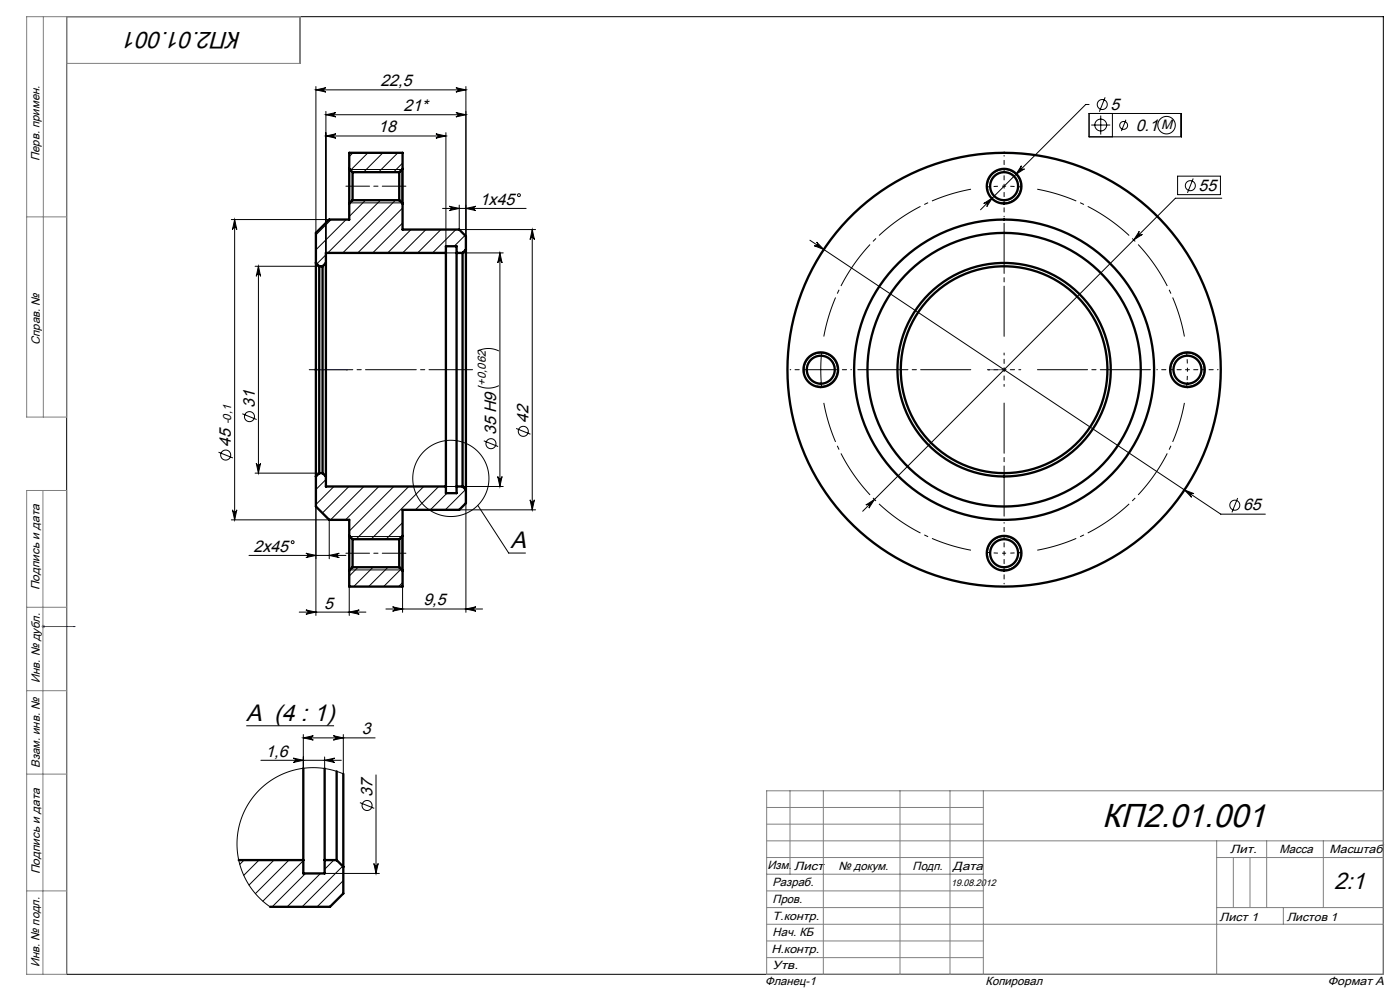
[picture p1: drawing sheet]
<svg xmlns="http://www.w3.org/2000/svg" width="420mm" height="297mm" viewBox="0 0 420 297" stroke-linecap="round" stroke-linejoin="round" font-family="sans-serif">
<g fill="none" stroke="#000" stroke-width=".3">
<path d="M20 5h395v287h-395zM94.8 26.9l3-.6a.65 .65 0 0 0-.6 .6 .65 .65 0 0 0 .6 .7zM94.8 25.9v43.9M94.8 26.9h45M97.8 34.4l3-.7a.65 .65 0 0 0-.6 .7 .65 .65 0 0 0 .6 .6zM97.8 33.4v42.4M97.8 34.4h42M133.8 39.8v34M136.8 33.7l3 .7-3 .6a.65 .65 0 0 0 .6-.6 .65 .65 0 0 0-.6-.7zM136.8 26.3l3 .6-3 .7a.65 .65 0 0 0 .6-.7 .65 .65 0 0 0-.6-.6zM139.8 25.9v44.9M326.7 34h27.7v7h-27.7z"/>
<path d="M326.7 31.3h-1l-31.5 31.6M327.4 37.5h5.7M330.2 34.6v5.7M331.5 29.2l-1.7 4.3M333.7 34v7M337.8 35.9l-1.4 3.4M97.8 40.8l3-.7a.65 .65 0 0 0-.6 .7 .65 .65 0 0 0 .6 .6zM97.8 40.8h36M105 50.8h15.6v10h-15.6M130.8 40.1l3 .7-3 .6a.65 .65 0 0 0 .6-.6 .65 .65 0 0 0-.6-.7zM296.4 57.1a5 5 0 0 1 4.4-6.3 5 5 0 0 1 5.4 5.4 5 5 0 0 1-6.3 4.4M306.4 49.7a.65 .65 0 0 0 .1 .9 .65 .65 0 0 0 .8 0l-2.5 1.7z"/>
<path d="M353.3 52.8h12.8v5.5h-12.8zM358 53.5l-1.8 4.3M366.5 59.4h-13.9l-93.8 93.8M69.4 65.8h29.4M70.4 65.8v90M70.4 65.8l.6 3a.65 .65 0 0 0-.6-.6 .65 .65 0 0 0-.7 .6zM76.5 79.8h19.3M77.5 79.8l.7 3a.65 .65 0 0 0-.7-.6 .65 .65 0 0 0-.6 .6zM77.5 79.8v62M132.8 62.5h25M133.8 75.8h17.2M134.8 61.8l3 .7-3 .6a.65 .65 0 0 0 .6-.6 .65 .65 0 0 0-.6-.7z"/>
<path d="M137.8 61.5v7.3h22.9M139.8 62.5l3-.7a.65 .65 0 0 0-.6 .7 .65 .65 0 0 0 .6 .6zM150 75.8v70M150 75.8l.6 3a.65 .65 0 0 0-.6-.6 .65 .65 0 0 0-.7 .6zM159.7 68.8l.6 3a.65 .65 0 0 0-.6-.6 .65 .65 0 0 0-.7 .6zM159.7 68.8v84M243 72l123.2 82.1h13.4M245 72.6l2.1 2.2-2.8-1.2a.65 .65 0 0 0 .9-.2 .65 .65 0 0 0-.2-.8zM295.1 61l2.6-1.7-1.7 2.6a.65 .65 0 0 0 0-.9 .65 .65 0 0 0-.9 0zM341.8 69.3a.65 .65 0 0 0 0 .9 .65 .65 0 0 0 .9 0l-2.6 1.7zM143.3 115.6a7.1 7.1 0 0 0 6.4 0M143.3 105.2a7.1 7.1 0 0 1 6.4 0"/>
<path d="M241.2 110.8h10M241.4 112.1a5 5 0 0 1 4.4-6.3 5 5 0 0 1 5.4 5.4 5 5 0 0 1-6.3 4.4M246.5 105.8a55 55 0 0 0 0 10M351.4 112.1a5 5 0 0 1 4.4-6.3 5 5 0 0 1 5.4 5.4 5 5 0 0 1-6.3 4.4M65.6 135.5l4.3 1.7M72.7 124l4.3 1.7M76.9 138.8a.65 .65 0 0 0 .6 .6 .65 .65 0 0 0 .7-.6l-.7 3zM145.1 132.1l4.3 1.7M154.8 128.4l4.3 1.7M69.4 155.8h29.4v11.7M69.7 152.8a.65 .65 0 0 0 .7 .6 .65 .65 0 0 0 .6-.6l-.6 3zM76.5 141.8h19.3"/>
<path d="M94.8 151.8v32.6M133.8 145.8h17.2M137.8 152.8h22.9M139.8 150.8v32.7M143.3 151.5l9.3 14.2h5M149.3 142.8a.65 .65 0 0 0 .7 .6 .65 .65 0 0 0 .6-.6l-.6 3zM159 149.8a.65 .65 0 0 0 .7 .6 .65 .65 0 0 0 .6-.6l-.6 3zM259.8 151.4l2.5-1.7-1.6 2.6a.65 .65 0 0 0 0-.9 .65 .65 0 0 0-.9 0zM355.3 146.8l2.9 1.2a.65 .65 0 0 0-.9 .2 .65 .65 0 0 0 .2 .8zM371.3 149.3l-1.7 4.3M74.7 166.5h29.1M91.8 165.8l3 .7-3 .6a.65 .65 0 0 0 .6-.6 .65 .65 0 0 0-.6-.7z"/>
<path d="M98.8 166.5l3-.7a.65 .65 0 0 0-.6 .7 .65 .65 0 0 0 .6 .6zM104.8 160.6v23.8M105 160.8h15.6v10h-15.6M120.8 160.6v22.9M296.4 167.1a5 5 0 0 1 4.4-6.3 5 5 0 0 1 5.4 5.4 5 5 0 0 1-6.3 4.4M89.8 183.4h20M91.8 182.8l3 .6-3 .7a.65 .65 0 0 0 .6-.7 .65 .65 0 0 0-.6-.6zM104.8 183.4l3-.6a.65 .65 0 0 0-.6 .6 .65 .65 0 0 0 .6 .7zM115.8 182.5h29M117.8 181.9l3 .6-3 .7a.65 .65 0 0 0 .6-.7 .65 .65 0 0 0-.6-.6zM139.8 182.5l3-.6a.65 .65 0 0 0-.6 .6 .65 .65 0 0 0 .6 .7zM73.9 217.5h26.3"/>
<path d="M78.3 227.9h24.1M88 227.2l3 .7-3 .6a.65 .65 0 0 0 .6-.6 .65 .65 0 0 0-.6-.7zM91 221.1l3-.6a.65 .65 0 0 0-.6 .6 .65 .65 0 0 0 .6 .7zM91 220.1v10.2M91 221.1h21.5M97.4 227.9l3-.7a.65 .65 0 0 0-.6 .7 .65 .65 0 0 0 .6 .6zM97.4 226.9v3.4M100 220.5l3 .6-3 .7a.65 .65 0 0 0 .6-.7 .65 .65 0 0 0-.6-.6zM103 220.1v11.8M112.8 232.2v29.6M108 240.5l4.3 1.8M112.2 258.8a.65 .65 0 0 0 .6 .6 .65 .65 0 0 0 .7-.6l-.7 3z"/>
<path d="M97.4 261.8h16.4"/>
<circle cx="330.2" cy="37.5" r="1.78"/>
<circle cx="330.7" cy="31.3" r="1.5"/>
<circle cx="337.1" cy="37.6" r="1.18"/>
<circle cx="350" cy="37.5" r="2.63"/>
<circle cx="155.7" cy="58.5" r=".43"/>
<circle cx="357.1" cy="55.6" r="1.5"/>
<circle cx="67.7" cy="136.4" r="1.5"/>
<circle cx="74.8" cy="124.9" r="1.5"/>
<circle cx="147.3" cy="133" r="1.5"/>
<circle cx="157" cy="129.3" r="1.5"/>
<circle cx="135.3" cy="143.4" r="11.4"/>
<circle cx="370.4" cy="151.4" r="1.5"/>
<circle cx="87.8" cy="162.5" r=".43"/>
<circle cx="110.1" cy="241.4" r="1.5"/>
</g>
<path d="M301.2 55.8l-5 .2M301.2 55.8l5 .2M356.2 110.8l-.2-5M356.2 110.8l-.2 5M301.2 165.8l5-.2M301.2 165.8l-5-.2" fill="none" stroke="#000" stroke-width=".3" stroke-dasharray="15.2 1.3 1.3 1.3" stroke-dashoffset="14.6" stroke-linecap="butt"/>
<path d="M291.3 56.7a55 55 0 0 0-44.2 44.2M355.3 100.9a55 55 0 0 0-44.1-44.2M247.1 120.7a55 55 0 0 0 44.2 44.2M311.2 164.9a55 55 0 0 0 44.1-44.2" fill="none" stroke="#000" stroke-width=".3" stroke-dasharray="15.2 1.3 1.3 1.3" stroke-dashoffset="3" stroke-linecap="butt"/>
<path d="M94.7 110.8h.2zM94.8 110.8h.1M94.8 110.8h9.5M103.8 110.8h.5zM296.5 110.8h4.7M296.5 110.8h.4zM301.1 110.8h.3zM301.2 110.8h.1M12.9 187.8h.2zM13 187.8h.1M13 187.8h9.5M22 187.8h.5z" fill="none" stroke="#00f" stroke-width=".3"/>
<g fill="none" stroke="#808080" stroke-width=".3">
<path d="M13 5v120M20 5v120h-12v-120h82v14h-70M8 65h12M94.3 110.8h1M94.4 110.4l.7 .8M94.8 110.3v1M95.1 110.4l-.7 .8M300.7 110.8h1M300.9 110.4l.7 .8M301.2 110.3v1M301.6 110.4l-.7 .8M8 147h12v145h-12z"/>
<path d="M12.9 147v145M8 182h12M12.5 187.8h1M12.6 187.4l.7 .7M13 187.3v1M13.3 187.4l-.7 .7M8 207h12M8 232h12M230 237h185v55h-185zM237 237v25M247 237v55M270 237v55"/>
<path d="M285 237v55M295 237v55M230 257h65M230 247h65M230 242h65M365 257h50M365 252v40M370 257v15M375 257v15M380 252v20M397 252v20M415 252h-185"/>
<path d="M8 267h12M230 262h65M230 272h65M230 267h65M365 272h50M385 272v5M415 277h-185M230 287h65M230 282h65"/>
</g>
<path d="M301.2 50.8v-4.2M301.2 60.8v4.2M241.2 110.8h-4.2M251.2 110.8h4.2M351.2 110.8h-4.2M361.2 110.8h4.2M301.2 170.8v4.2M301.2 160.8v-4.2" fill="none" stroke="#000" stroke-width=".3" stroke-dasharray="15.2 1.3 1.3 1.3" stroke-dashoffset="15"/>
<path d="M301.2 55.8v-5M301.2 55.8v5M301.2 110.8v-5M301.2 110.8h-5M301.2 110.8v5M301.2 110.8h5M356.2 110.8h5M356.2 110.8h-5M301.2 165.8v5M301.2 165.8v-5" fill="none" stroke="#000" stroke-width=".3" stroke-dasharray="15.2 1.3 1.3 1.3" stroke-dashoffset="14.6"/>
<path d="M291.2 110.8h-33.9M301.2 100.8v-33.9M311.2 110.8h33.9M301.2 120.8v33.9" fill="none" stroke="#000" stroke-width=".3" stroke-dasharray="15.2 1.3 1.3 1.3" stroke-dashoffset=".2"/>
<path d="M141.8 110.8h-49" fill="none" stroke="#000" stroke-width=".3" stroke-dasharray="15.2 1.3 1.3 1.3" stroke-dashoffset="2.2"/>
<path d="M121.8 55.8h-18M121.8 165.8h-18" fill="none" stroke="#000" stroke-width=".3" stroke-dasharray="15.2 1.3 1.3 1.3" stroke-dashoffset="8.1"/>
<g fill="#00f">
<path d="M94.7 110.8h.2zM103.8 110.8h.5z"/>
<path d="M12.9 187.8h.2zM22 187.8h.5z"/>
<path d="M296.5 110.8h.4zM301.1 110.8h.3z"/>
</g>
<g fill="#000">
<path d="M94.8 26.9l3-.6a.65 .65 0 0 0-.6 .6 .65 .65 0 0 0 .6 .7zM136.8 26.3l3 .6-3 .7a.65 .65 0 0 0 .6-.7 .65 .65 0 0 0-.6-.6z"/>
<path d="M97.8 34.4l3-.7a.65 .65 0 0 0-.6 .7 .65 .65 0 0 0 .6 .6zM136.8 33.7l3 .7-3 .6a.65 .65 0 0 0 .6-.6 .65 .65 0 0 0-.6-.7zM97.8 40.8l3-.7a.65 .65 0 0 0-.6 .7 .65 .65 0 0 0 .6 .6zM130.8 40.1l3 .7-3 .6a.65 .65 0 0 0 .6-.6 .65 .65 0 0 0-.6-.7zM91 221.1l3-.6a.65 .65 0 0 0-.6 .6 .65 .65 0 0 0 .6 .7zM100 220.5l3 .6-3 .7a.65 .65 0 0 0 .6-.7 .65 .65 0 0 0-.6-.6zM88 227.2l3 .7-3 .6a.65 .65 0 0 0 .6-.6 .65 .65 0 0 0-.6-.7zM97.4 227.9l3-.7a.65 .65 0 0 0-.6 .7 .65 .65 0 0 0 .6 .6z"/>
<path d="M134.8 61.8l3 .7-3 .6a.65 .65 0 0 0 .6-.6 .65 .65 0 0 0-.6-.7zM139.8 62.5l3-.7a.65 .65 0 0 0-.6 .7 .65 .65 0 0 0 .6 .6zM245 72.6a.65 .65 0 0 1 .2 .8 .65 .65 0 0 1-.9 .2l2.8 1.2zM355.3 146.8l2.2 2.2a.65 .65 0 0 1-.2-.8 .65 .65 0 0 1 .9-.2zM259.8 151.4a.65 .65 0 0 1 .9 0 .65 .65 0 0 1 0 .9l1.6-2.6zM341.8 69.3l-1.7 2.6 2.6-1.7a.65 .65 0 0 1-.9 0 .65 .65 0 0 1 0-.9zM295.1 61a.65 .65 0 0 1 .9 0 .65 .65 0 0 1 0 .9l1.7-2.6zM306.4 49.7l-1.6 2.6 2.5-1.7a.65 .65 0 0 1-.8 0 .65 .65 0 0 1-.1-.9z"/>
<path d="M159.7 68.8l.6 3a.65 .65 0 0 0-.6-.6 .65 .65 0 0 0-.7 .6zM159 149.8a.65 .65 0 0 0 .7 .6 .65 .65 0 0 0 .6-.6l-.6 3zM70.4 65.8l.6 3a.65 .65 0 0 0-.6-.6 .65 .65 0 0 0-.7 .6zM69.7 152.8a.65 .65 0 0 0 .7 .6 .65 .65 0 0 0 .6-.6l-.6 3zM150 75.8l.6 3a.65 .65 0 0 0-.6-.6 .65 .65 0 0 0-.7 .6zM149.3 142.8a.65 .65 0 0 0 .7 .6 .65 .65 0 0 0 .6-.6l-.6 3zM112.2 258.8a.65 .65 0 0 0 .6 .6 .65 .65 0 0 0 .7-.6l-.7 3z"/>
<path d="M77.5 79.8l.7 3a.65 .65 0 0 0-.7-.6 .65 .65 0 0 0-.6 .6zM76.9 138.8a.65 .65 0 0 0 .6 .6 .65 .65 0 0 0 .7-.6l-.7 3z"/>
<path d="M98.8 166.5l3-.7a.65 .65 0 0 0-.6 .7 .65 .65 0 0 0 .6 .6zM91.8 165.8l3 .7-3 .6a.65 .65 0 0 0 .6-.6 .65 .65 0 0 0-.6-.7z"/>
<path d="M91.8 182.8l3 .6-3 .7a.65 .65 0 0 0 .6-.7 .65 .65 0 0 0-.6-.6zM104.8 183.4l3-.6a.65 .65 0 0 0-.6 .6 .65 .65 0 0 0 .6 .7z"/>
<path d="M117.8 181.9l3 .6-3 .7a.65 .65 0 0 0 .6-.7 .65 .65 0 0 0-.6-.6zM139.8 182.5l3-.6a.65 .65 0 0 0-.6 .6 .65 .65 0 0 0 .6 .7z"/>
</g>
<g fill="none" stroke="#000" stroke-width=".3">
<path d="M105.9 45.8l-1.1 1.1M109.7 60l-4.9 4.9M110.4 45.8l-5.2 5.2M114.1 60l-15.8 15.8M114.9 45.8l-5.8 5.8M118.6 60l-15.8 15.8M119.4 45.8l-5.8 5.8M120.8 48.9l-2.7 2.7M97.8 76.4l-2.7 2.7M99.4 65.8l-4.6 4.6M103.9 65.8l-9.1 9.1M120.8 62.3l-13.5 13.5"/>
<path d="M120.8 66.8l-9 9M123.3 68.8l-7 7M127.8 68.8l-7 7M132.3 68.8l-7 7M136.8 68.8l-7 7M139.5 70.5l-3.2 3.3M139.8 74.8l-1 1M97.8 143.7l-3 3M100.2 145.8l-5.4 5.4M104.7 145.8l-8 8M109.2 145.8l-10 10M113.7 145.8l-10 10"/>
<path d="M118.1 145.8l-13.3 13.4M120.8 156.6l-5 5M122.6 145.8l-15.8 15.8M127.1 145.8l-15.8 15.8M131.6 145.8l-7 7M134.1 147.8l-5 5M139.7 146.7l-6.1 6.1M107.4 170l-2.6 2.6M111.9 170l-5.8 5.8M116.4 170l-5.8 5.8M120.3 170.6l-5.2 5.2M120.8 174.6l-1.2 1.2"/>
<path d="M103 231.9l-4-1.3-4.3-.5-4.1 .2-4.1 1-3.8 1.7-3.5 2.4-2.9 3-2.4 3.5-1.6 3.8-1 4.1-.2 4.2 .6 4.1 1.3 4 2.1 3.8 2.7 3.2 3.2 2.7M73.2 257.8l-1.3 1.2M77.7 257.8l-4.6 4.5M82.2 257.8l-7.5 7.4M86.7 257.8l-10.1 10M91 257.9l-12.1 12.2M100.1 257.8l-2.7 2.7M102.8 259.6l-12.2 12.2M91.7 261.8l-10 10M96.1 261.8l-10 10M103 263.9l-7.9 7.9"/>
</g>
<g fill="none" stroke="#000" stroke-width=".7">
<path d="M104.8 50.6v10.4M104.8 50.6v-4.8h16v4.8M104.8 50.6l1 1M105.8 51.6v8.4M105.8 60l-1 1M105.8 60h14M105.8 51.6h14M119.8 51.6v8.4M119.8 60l1 1M120.8 50.6v10.4M120.8 50.6l-1 1M94.8 78.8v64"/>
<path d="M94.8 78.8l1 1M95.8 79.8v62M95.8 79.8h1M96.8 79.8v62M97.8 78.8v64M97.8 78.8l-1 1M104.8 61v4.8h-6l-4 4v9M120.8 61v7.8h17l2 2v4M133.8 75.8v70M133.8 75.8h-36v3M133.8 75.8v-2h3.2v2M137 75.8v70"/>
<path d="M137 75.8h1.8M138.8 75.8v70M139.8 74.8v72M139.8 74.8l-1 1M94.8 142.8v9l4 4h6v4.8M95.8 141.8l-1 1M95.8 141.8h1M96.8 141.8l1 1M97.8 142.8v3h36M133.8 145.8v2h3.2v-2M137 145.8h1.8M138.8 145.8l1 1"/>
<path d="M139.8 146.8v4l-2 2h-17v7.8M104.8 160.6v10.4M104.8 171v4.8h16v-4.8M104.8 160.6l1 1M105.8 161.6v8.4M105.8 161.6h14M105.8 170l-1 1M105.8 170h14M119.8 161.6v8.4M119.8 170l1 1M120.8 160.6v10.4M120.8 160.6l-1 1"/>
<path d="M91 230.3v27.5M97.4 230.3v27.5M101 231.2v26.6M103 231.9v27.9M71.6 257.8h19.4M91 257.8v4h6.4v-4M97.4 257.8h3.6M101 257.8l2 2M103 259.8v8l-4 4h-18"/>
<circle cx="301.2" cy="55.8" r="4.2"/>
<circle cx="301.2" cy="55.8" r="5.2"/>
<circle cx="246.2" cy="110.8" r="5.2"/>
<circle cx="246.2" cy="110.8" r="4.2"/>
<circle cx="301.2" cy="110.8" r="32"/>
<circle cx="301.2" cy="110.8" r="31"/>
<circle cx="301.2" cy="110.8" r="45"/>
<circle cx="301.2" cy="110.8" r="65"/>
<circle cx="301.2" cy="110.8" r="41"/>
<circle cx="356.2" cy="110.8" r="5.2"/>
<circle cx="356.2" cy="110.8" r="4.2"/>
<circle cx="301.2" cy="165.8" r="4.2"/>
<circle cx="301.2" cy="165.8" r="5.2"/>
</g>
<text font-size="10" x="330.7" y="248">КП2.01.001</text>
<g font-size="7.1">
<text x="72.5" y="9.5" transform="rotate(-180 72.5 9.5)">КП2.01.001</text>
<text x="153.1" y="164.4">A</text>
<text x="73.9" y="216">A (4 : 1)</text>
<text x="400.2" y="266.3">2:1</text>
</g>
<g font-size="5">
<text x="114.1" y="25.9">22,5</text>
<text x="121.1" y="33.3">21*</text>
<text x="333.2" y="32.9">5</text>
<text x="113.5" y="39.7">18</text>
<text x="340.7" y="39.1">0.1</text>
<text x="359.6" y="57.2">55</text>
<text x="143.9" y="61.4">1x45</text>
<text x="76.4" y="122.4" transform="rotate(-90 76.4 122.4)">31</text>
<text x="148.9" y="130.5" transform="rotate(-90 148.9 130.5)">35 H9</text>
<text x="158.6" y="126.8" transform="rotate(-90 158.6 126.8)">42</text>
<text x="69.3" y="133.9" transform="rotate(-90 69.3 133.9)">45</text>
<text x="372.9" y="153">65</text>
<text x="76" y="165.4">2x45</text>
<text x="97.2" y="182.4">5</text>
<text x="127" y="181.4">9,5</text>
<text x="108.5" y="220.1">3</text>
<text x="79.6" y="226.8">1,6</text>
<text x="111.7" y="238.9" transform="rotate(-90 111.7 238.9)">37</text>
</g>
<text font-size="4.1" x="348.3" y="38.7">M</text>
<g font-size="3.6">
<text x="11.9" y="48.2" transform="rotate(-90 11.9 48.2)">Перв. примен.</text>
<text x="12" y="103.4" transform="rotate(-90 12 103.4)">Справ. №</text>
<text x="11.9" y="176.8" transform="rotate(-90 11.9 176.8)">Подпись и дата</text>
<text x="12" y="204.7" transform="rotate(-90 12 204.7)">Инв. № дубл.</text>
<text x="12" y="230.1" transform="rotate(-90 12 230.1)">Взам. инв. №</text>
<text x="369.1" y="255.7">Лит.</text>
<text x="383.9" y="255.8">Масса</text>
<text x="398.9" y="255.8">Масштаб</text>
<text x="12" y="262" transform="rotate(-90 12 262)">Подпись и дата</text>
<text x="230.2" y="260.6">Изм.</text>
<text x="238.3" y="260.6">Лист</text>
<text x="251.5" y="260.6">№ докум.</text>
<text x="273.8" y="260.6">Подп.</text>
<text x="285.9" y="260.6">Дата</text>
<text x="231.7" y="265.6">Разраб.</text>
<text x="231.8" y="270.6">Пров.</text>
<text x="231.8" y="275.7">Т.контр.</text>
<text x="231.8" y="280.6">Нач. КБ</text>
<text x="365.9" y="276">Лист 1</text>
<text x="386" y="276.1">Листов 1</text>
<text x="231.4" y="285.7">Н.контр.</text>
<text x="11.9" y="289.9" transform="rotate(-90 11.9 289.9)">Инв. № подл.</text>
<text x="231.8" y="290.5">Утв.</text>
<text x="229.6" y="295.2">Фланец-1</text>
<text x="295.6" y="295.3">Копировал</text>
<text x="398.4" y="295.3">Формат А</text>
</g>
<g font-size="3.5">
<text x="145.7" y="115.6" transform="rotate(-90 145.7 115.6)">+0,062</text>
<text x="69.3" y="127.2" transform="rotate(-90 69.3 127.2)">-0,1</text>
</g>
<text font-size="2.8" x="285.3" y="265.7">19.08.2012</text>
</svg>
